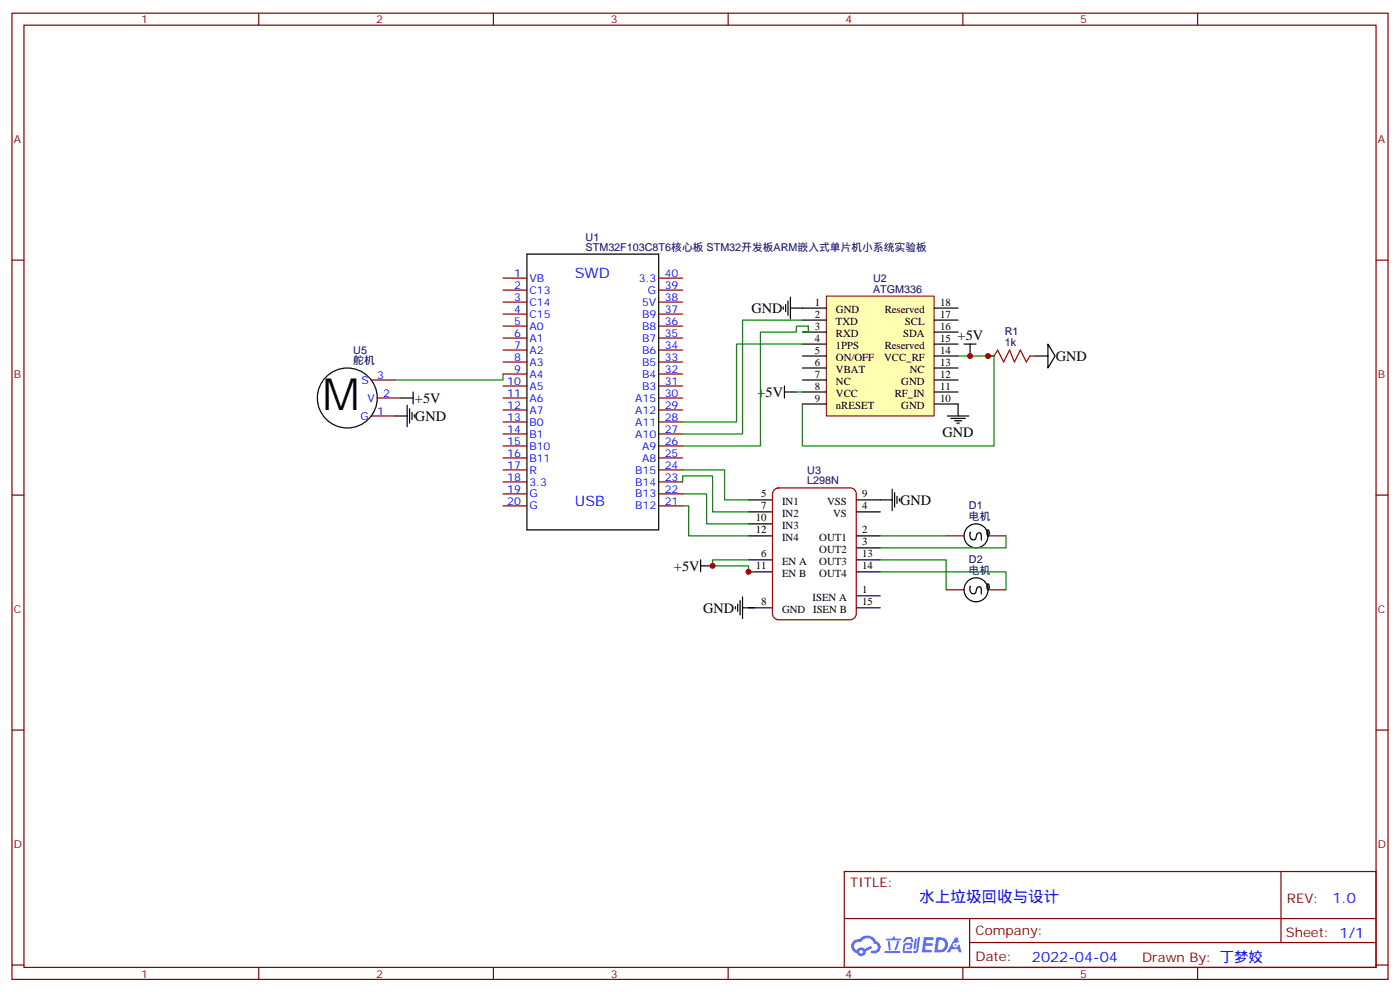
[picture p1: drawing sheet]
<svg xmlns="http://www.w3.org/2000/svg" width="412mm" height="292mm" viewBox="0 0 412 292" stroke-linecap="round" stroke-linejoin="round" font-family="sans-serif">
<g fill="none" stroke="#870000" stroke-width=".35">
<path d="M3.5 3.9h405.4v284.3h-405.4zM7.1 7.4h398.2v277.3h-398.2zM76.2 3.9v3.5M145.3 3.9v3.5M214.5 3.9v3.5M283.6 3.9v3.5M352.8 3.9v3.5M3.5 76.6h3.6M405.3 76.6h3.6M3.5 145.7h3.6M405.3 145.7h3.6M3.5 214.8h3.6"/>
<path d="M405.3 214.8h3.6M248.7 256.5h156.6v28.2h-156.6zM377.3 256.5v20.9M248.7 270.3h156.5M285.6 277.4h119.6M285.6 270.3v14.1M3.5 284h3.6M76.2 284.7v3.5M145.3 284.7v3.5M214.5 284.7v3.5M283.6 284.7v3.5M352.8 284.7v3.5"/>
<path d="M405.3 284h3.6"/>
</g>
<g fill="#5487ff">
<path d="M272.1 275.8h2.6l.3 .2-.1 .6h-2l-.1 .9h1.6l.4 .4-.4 .4h-1.7l-.2 1.2 1.8 .1 .3 .3-.2 .3-2.9 .1z"/>
<path d="M281.4 275.9h.7l.4 1.3-.7 .3a.74 .74 0 0 0-1.1 .3 .74 .74 0 0 0 .5 1 .74 .74 0 0 0 .9-.6l.5-.3 .7 2.3h-.9l-.2-.9h-1.9l-.5 .9h-.9z"/>
<path d="M269.5 276.2h.6l-.4 3a.31 .31 0 0 1-.3 .2 .31 .31 0 0 1-.3-.3z"/>
<path d="M270.4 275.8h.6l-.5 3.9a.89 .89 0 0 1-.7 .7 .89 .89 0 0 1-.9-.3l1-.4z"/>
<path d="M266.8 275.9l.6-.2 1.2 .2 .5 1.2-.6 .2-.4-1-1 .2a.95 .95 0 0 1-1 .8l-.1-.2z"/>
<path d="M266.4 277.6l1.8-.2a1.04 1.04 0 0 1 .6 1.1 1.04 1.04 0 0 1-.8 .9h-.7a.29 .29 0 0 1-.3-.3 .29 .29 0 0 1 .3-.2l.7-.1 .2-.8-1.4 .1-.4 1.7 1.9 .1a.29 .29 0 0 1 .3 .3 .29 .29 0 0 1-.3 .3l-2-.1-.4-.2 .2-2.1z"/>
<path d="M260.5 279.9h4.4a.3 .3 0 0 1 .3 .3 .3 .3 0 0 1-.3 .3h-4.3z"/>
<path d="M264.3 276.9h.6l-.5 1.7a1.02 1.02 0 0 1-.7 1.2l-.2-.3z"/>
<path d="M261.5 277h.6l.3 2.4-.3 .3-.3-.2z"/>
<path d="M261.1 276.2h1.9l.2-.6h.5l-.1 .6h1.5a.29 .29 0 0 1 .3 .3 .29 .29 0 0 1-.3 .2h-3.9z"/>
<path d="M275.8 275.8l-.6 4.5h1.4a2.27 2.27 0 0 0 2.7-2.3 2.27 2.27 0 0 0-2.7-2.2zM276.6 276.6a1.5 1.5 0 0 1 1.8 1.5 1.5 1.5 0 0 1-1.9 1.4h-.3z"/>
<path d="M251.4 277a2.09 2.09 0 0 0 1 3.5 1.37 1.37 0 0 0 1.5 .9 1.37 1.37 0 0 0 1.1-1.4l2-1-.5-.7-1.8 .9a1.4 1.4 0 0 0-2.3 .5 1.32 1.32 0 0 1-.6-1.9 1.32 1.32 0 0 1 1.9-.5 2.02 2.02 0 0 1 2-1.2 2.02 2.02 0 0 1 1.8 1.6 1.09 1.09 0 0 1 1.1 1.4 1.09 1.09 0 0 1-1.6 .7 .41 .41 0 0 0-.5 .3 .41 .41 0 0 0 .4 .5 1.89 1.89 0 0 0 2.4-1.2 1.89 1.89 0 0 0-1.2-2.4 2.98 2.98 0 0 0-5-.7l-1 .2zM253.2 280.1a.52 .52 0 0 1 1 0 .52 .52 0 0 1-1 0z"/>
<circle cx="281.4" cy="278.1" r=".28"/>
</g>
<path d="M155.2 74.8h38.8v81.1h-38.8z" fill="none" stroke="#000" stroke-width=".35"/>
<g fill="none" stroke="#870000" stroke-width=".35">
<path d="M148.2 81.8h7M148.2 85.4h7M148.2 88.9h7M148.2 92.4h7M148.2 96h7M148.2 99.5h7M194 81.8h7.1M194 85.4h7.1M194 88.9h7.1M194 92.4h7.1M194 96h7.1M194 99.5h7.1"/>
<path d="M148.2 103h7M148.2 106.5h7M148.2 110.1h7M148.2 113.6h7M148.2 117.1h7M194 103h7.1M194 106.5h7.1M194 110.1h7.1M194 113.6h7.1M194 117.1h7.1M148.2 120.6h7M148.2 124.2h7"/>
<path d="M148.2 127.7h7M148.2 131.2h7M148.2 134.8h7M148.2 138.3h7M194 120.6h7.1M194 124.2h7.1M194 127.7h7.1M194 131.2h7.1M194 134.8h7.1M194 138.3h7.1M148.2 141.8h7M148.2 145.3h7"/>
<path d="M148.2 148.9h7M194 141.8h7.1M194 145.3h7.1M194 148.9h7.1"/>
</g>
<path d="M243.4 87.1h31.8v35.3h-31.8z" fill="#ffffb0" stroke="#800000" stroke-width=".29"/>
<g fill="none" stroke="#000" stroke-width=".35">
<path d="M230.7 90.3v.7M231.4 89.6v2.1M232.1 88.5v4.3M232.8 90.7h10.6M232.8 87.5v6.3M236.4 94.2h7M236.4 97.7h7M275.2 90.7h7M275.2 94.2h7M275.2 97.7h7M118.2 117.1h3.5M119.9 119.2v6.4"/>
<path d="M121.7 115.4v3.5M231.1 115.4h3.5M231.1 113.6v3.5M236.4 101.2h7M236.4 104.8h7M236.4 108.3h7M236.4 111.8h7M236.4 115.4h7M236.4 118.9h7M275.2 101.2h7M275.2 104.8h7M275.2 108.3h7"/>
<path d="M275.2 111.8h7M275.2 115.4h7M275.2 118.9h7v3.5M284 101.2h3.5M285.8 101.2v3.6M305.2 104.8h3.5M308.7 101.2l2.1 3.6-2.1 3.5zM116.4 122.4h3.5M120.6 120.3v4.2M121.4 121.4v2.1M122.1 122.1v.7M279 122.4h6.4"/>
<path d="M280.1 123.1h4.2M281.2 123.8h2.1M281.9 124.5h.7M220.5 157.7h7M220.5 150.6h7M220.5 147.1h7M220.5 154.2h7M252.2 157.7h7.1M252.2 150.6h7.1M252.2 147.1h10.6M262.8 143.9v6.4M263.5 145v4.2"/>
<path d="M264.2 146v2.2M264.9 146.8v.7M285.9 156.7l-.2 .4 .2 1.2 .4 .5 .7 .1a1.45 1.45 0 0 0 .7-1.5l.3-.5 .8-.1 .3 .8v1.3M290.9 156l.1-.1a1.28 1.28 0 0 1 0 1.8l-.3-.9zM206.4 166.5h3.5M206.4 164.7v3.6M216.6 178.5v.7M217.3 177.8v2.1M218 176.7v4.3M218.7 178.9h8.8M218.7 175.7v6.3M220.5 168.3h7"/>
<path d="M220.5 164.7h7M252.2 168.3h7.1M252.2 164.7h7.1M252.2 161.2h7.1M252.2 178.9h7.1M252.2 175.3h7.1M285.9 172.5l-.2 .5 .2 1.1 .4 .6h.7a1.45 1.45 0 0 0 .7-1.4l.3-.5 .8-.1 .3 .8v1.3M290.9 171.9l.1-.1a1.28 1.28 0 0 1 0 1.8l-.3-.9z"/>
<circle cx="102.3" cy="117.1" r="8.8"/>
<circle cx="287.5" cy="157.7" r="3.5"/>
<circle cx="287.5" cy="173.6" r="3.5"/>
</g>
<path d="M292.8 104.8l1.1-1.8 1.7 3.5 1.8-3.5 1.4 3.5 1.8-3.5 1.7 3.5 1.1-1.7" fill="none" stroke="#a10000" stroke-width=".35"/>
<path d="M109.4 111.8h7M111.1 117.1h7.1M291 104.8h1.8M303.4 104.8h1.8M109.4 122.4h7M278.7 157.7h5.3M291 157.7h5.3M278.7 173.6h5.3M291 173.6h5.3" fill="none" stroke="#870000" stroke-width=".35"/>
<g fill="none" stroke="#008700" stroke-width=".35">
<path d="M236.4 94.2h-17.7v33.5h-17.6M236.4 97.7h1.7v-1.7h-3.5v1.7h-10.6v33.5h-22.9M148.2 110.1v1.7h-31.8M234.6 115.4h1.8M236.4 101.2h-19.4v23h-15.9M282.2 104.8h10.6v26.4h-56.4v-12.3M201.1 138.3h12.3v8.8h7.1M201.1 141.8v-1.7h8.8v10.5h10.6M201.1 145.3h7v8.9h12.4M201.1 148.9h1.7v8.8h17.7M259.3 157.7h19.4M296.3 157.7v3.5h-37"/>
<path d="M220.5 164.7h-10.6v1.8h10.6v1.8h1.7M259.3 164.7h19.4v8.9M259.3 168.3h37v5.3"/>
</g>
<path d="M228.1 144.1l1.2-.5h21.2a1.76 1.76 0 0 1 1.7 1.7v35.3a1.89 1.89 0 0 1-1.7 1.8h-21.2a1.89 1.89 0 0 1-1.8-1.8v-35.3z" fill="none" stroke="#900" stroke-width=".35"/>
<g fill="#c00">
<circle cx="291" cy="104.8" r=".88"/>
<circle cx="285.8" cy="104.8" r=".88"/>
<circle cx="220.5" cy="168.3" r=".88"/>
<circle cx="209.9" cy="166.5" r=".88"/>
</g>
<text font-size="13.1" x="95" y="120.6">M</text>
<text font-size="4.6" fill="#00f" x="270.8" y="265.5">水上垃圾回收与设计</text>
<g font-size="4.2" fill="#00f">
<text x="169.3" y="81.8">SWD</text>
<text x="169.3" y="148.9">USB</text>
<text x="392.5" y="265.7">1.0</text>
<text x="304" y="283.1">2022-04-04</text>
</g>
<g font-size="4.2">
<text x="221.4" y="92.1">GND</text>
<text x="282.1" y="100">+5V</text>
<text x="311" y="106.2">GND</text>
<text x="122.2" y="118.5">+5V</text>
<text x="223.1" y="116.7">+5V</text>
<text x="122.2" y="123.8">GND</text>
<text x="277.6" y="128.5">GND</text>
<text x="265.1" y="148.5">GND</text>
<text x="198.5" y="167.9">+5V</text>
<text x="207.1" y="180.3">GND</text>
</g>
<g font-size="3.9" fill="#800">
<text x="250.5" y="261.1">TITLE:</text>
<text x="379.1" y="265.7">REV:</text>
<text x="287.4" y="275.3">Company:</text>
<text x="378.7" y="275.9">Sheet: 1/1</text>
<text x="287.4" y="282.9">Date:</text>
<text x="336.4" y="283">Drawn By: 丁梦姣</text>
</g>
<g font-size="3.2" fill="#800">
<text x="41.6" y="6.9">1</text>
<text x="110.8" y="6.9">2</text>
<text x="179.9" y="6.9">3</text>
<text x="249.1" y="6.9">4</text>
<text x="318.2" y="6.9">5</text>
<text x="4.1" y="42">A</text>
<text x="405.9" y="42">A</text>
<text x="4.1" y="111.1">B</text>
<text x="405.9" y="111.1">B</text>
<text x="4.1" y="180.3">C</text>
<text x="405.9" y="180.3">C</text>
<text x="4.1" y="249.4">D</text>
<text x="405.9" y="249.4">D</text>
<text x="41.6" y="287.7">1</text>
<text x="110.8" y="287.7">2</text>
<text x="179.9" y="287.7">3</text>
<text x="249.1" y="287.7">4</text>
<text x="318.2" y="287.7">5</text>
</g>
<g font-size="3.2" fill="#000080">
<text x="172.5" y="70.8">U1</text>
<text x="172.5" y="73.7">STM32F103C8T6核心板 STM32开发板ARM嵌入式单片机小系统实验板</text>
<text x="257.2" y="82.9">U2</text>
<text x="257.2" y="86.1">ATGM336</text>
<text x="296" y="102">1k</text>
<text x="296" y="98.7">R1</text>
<text x="104.1" y="107.2">舵机</text>
<text x="104.1" y="104.1">U5</text>
<text x="237.8" y="142.5">L298N</text>
<text x="237.8" y="139.3">U3</text>
<text x="285.4" y="149.9">D1</text>
<text x="285.4" y="153.1">电机</text>
<text x="285.4" y="165.8">D2</text>
<text x="285.4" y="169">电机</text>
</g>
<g font-size="3.2" fill="#00f">
<text x="151.4" y="81.5">1</text>
<text x="155.9" y="82.9">VB</text>
<text x="188.1" y="82.9">3.3</text>
<text x="195.8" y="81.5">40</text>
<text x="151.4" y="85">2</text>
<text x="151.4" y="88.5">3</text>
<text x="155.9" y="86.4">C13</text>
<text x="155.9" y="90">C14</text>
<text x="189.1" y="90">5V</text>
<text x="190.9" y="86.4">G</text>
<text x="195.8" y="88.5">38</text>
<text x="195.8" y="85">39</text>
<text x="151.4" y="92.1">4</text>
<text x="151.4" y="95.6">5</text>
<text x="155.9" y="93.5">C15</text>
<text x="189.1" y="93.5">B9</text>
<text x="195.8" y="95.6">36</text>
<text x="195.8" y="92.1">37</text>
<text x="151.4" y="99.1">6</text>
<text x="155.9" y="97">A0</text>
<text x="155.9" y="100.5">A1</text>
<text x="189.1" y="100.5">B7</text>
<text x="189.1" y="97">B8</text>
<text x="195.8" y="99.1">35</text>
<text x="151.4" y="102.7">7</text>
<text x="151.4" y="106.2">8</text>
<text x="155.9" y="104.1">A2</text>
<text x="155.9" y="107.6">A3</text>
<text x="189.1" y="107.6">B5</text>
<text x="189.1" y="104.1">B6</text>
<text x="195.8" y="106.2">33</text>
<text x="195.8" y="102.7">34</text>
<text x="106.5" y="112.9">S</text>
<text x="111.1" y="111.5">3</text>
<text x="149.4" y="113.2">10</text>
<text x="151.4" y="109.7">9</text>
<text x="155.9" y="111.1">A4</text>
<text x="189.1" y="111.1">B4</text>
<text x="195.8" y="113.2">31</text>
<text x="195.8" y="109.7">32</text>
<text x="108.2" y="118.2">V</text>
<text x="112.9" y="116.8">2</text>
<text x="149.4" y="116.8">11</text>
<text x="155.9" y="114.7">A5</text>
<text x="155.9" y="118.2">A6</text>
<text x="187.1" y="118.2">A15</text>
<text x="189.1" y="114.7">B3</text>
<text x="195.8" y="116.8">30</text>
<text x="106.2" y="123.5">G</text>
<text x="111.1" y="122.1">1</text>
<text x="149.4" y="120.3">12</text>
<text x="149.4" y="123.8">13</text>
<text x="155.9" y="121.7">A7</text>
<text x="155.9" y="125.2">B0</text>
<text x="187.1" y="125.2">A11</text>
<text x="187.1" y="121.7">A12</text>
<text x="195.8" y="123.8">28</text>
<text x="195.8" y="120.3">29</text>
<text x="149.4" y="127.4">14</text>
<text x="149.4" y="130.9">15</text>
<text x="155.9" y="128.8">B1</text>
<text x="187.1" y="128.8">A10</text>
<text x="195.8" y="130.9">26</text>
<text x="195.8" y="127.4">27</text>
<text x="149.4" y="134.4">16</text>
<text x="149.4" y="137.9">17</text>
<text x="155.9" y="132.3">B10</text>
<text x="155.9" y="135.8">B11</text>
<text x="189.1" y="135.8">A8</text>
<text x="189.1" y="132.3">A9</text>
<text x="195.8" y="137.9">24</text>
<text x="195.8" y="134.4">25</text>
<text x="149.4" y="141.5">18</text>
<text x="155.9" y="139.3">R</text>
<text x="155.9" y="142.9">3.3</text>
<text x="187.1" y="142.9">B14</text>
<text x="187.1" y="139.3">B15</text>
<text x="195.8" y="141.5">23</text>
<text x="149.4" y="145">19</text>
<text x="149.4" y="148.5">20</text>
<text x="155.9" y="146.4">G</text>
<text x="155.9" y="149.9">G</text>
<text x="187.1" y="149.9">B12</text>
<text x="187.1" y="146.4">B13</text>
<text x="195.8" y="148.5">21</text>
<text x="195.8" y="145">22</text>
</g>
<g font-size="3.2">
<text x="240.1" y="90">1</text>
<text x="276.9" y="90">18</text>
<text x="240.1" y="93.5">2</text>
<text x="246.2" y="92.3">GND</text>
<text x="246.2" y="95.8">TXD</text>
<text x="260.6" y="92.3">Reserved</text>
<text x="266.6" y="95.8">SCL</text>
<text x="276.9" y="93.5">17</text>
<text x="240.1" y="97">3</text>
<text x="240.1" y="100.5">4</text>
<text x="246.2" y="99.3">RXD</text>
<text x="266" y="99.3">SDA</text>
<text x="276.9" y="100.5">15</text>
<text x="276.9" y="97">16</text>
<text x="240.1" y="104.1">5</text>
<text x="240.1" y="107.6">6</text>
<text x="246.2" y="102.8">1PPS</text>
<text x="246.2" y="106.4">ON/OFF</text>
<text x="260.4" y="106.4">VCC_RF</text>
<text x="260.6" y="102.8">Reserved</text>
<text x="276.9" y="107.6">13</text>
<text x="276.9" y="104.1">14</text>
<text x="240.1" y="111.1">7</text>
<text x="246.2" y="109.9">VBAT</text>
<text x="246.2" y="113.4">NC</text>
<text x="265.5" y="113.4">GND</text>
<text x="268" y="109.9">NC</text>
<text x="276.9" y="111.1">12</text>
<text x="240.1" y="114.7">8</text>
<text x="240.1" y="118.2">9</text>
<text x="246.2" y="116.9">VCC</text>
<text x="263.6" y="116.9">RF_IN</text>
<text x="276.9" y="118.2">10</text>
<text x="276.9" y="114.7">11</text>
<text x="246.2" y="120.5">nRESET</text>
<text x="265.5" y="120.5">GND</text>
<text x="224.2" y="149.9">7</text>
<text x="224.2" y="146.4">5</text>
<text x="230.4" y="148.7">IN1</text>
<text x="243.6" y="148.7">VSS</text>
<text x="254" y="149.9">4</text>
<text x="254" y="146.4">9</text>
<text x="222.6" y="153.5">10</text>
<text x="230.4" y="155.8">IN3</text>
<text x="230.4" y="152.2">IN2</text>
<text x="245.4" y="152.2">VS</text>
<text x="222.6" y="157">12</text>
<text x="230.4" y="159.3">IN4</text>
<text x="241.3" y="159.3">OUT1</text>
<text x="254" y="160.5">3</text>
<text x="254" y="157">2</text>
<text x="222.6" y="167.6">11</text>
<text x="224.2" y="164">6</text>
<text x="230.4" y="166.3">EN A</text>
<text x="241.3" y="166.3">OUT3</text>
<text x="241.3" y="162.8">OUT2</text>
<text x="254" y="167.6">14</text>
<text x="254" y="164">13</text>
<text x="230.4" y="169.9">EN B</text>
<text x="241.3" y="169.9">OUT4</text>
<text x="224.2" y="178.2">8</text>
<text x="239.3" y="176.9">ISEN A</text>
<text x="254" y="178.2">15</text>
<text x="254" y="174.6">1</text>
<text x="230.4" y="180.4">GND</text>
<text x="239.5" y="180.4">ISEN B</text>
</g>
</svg>
